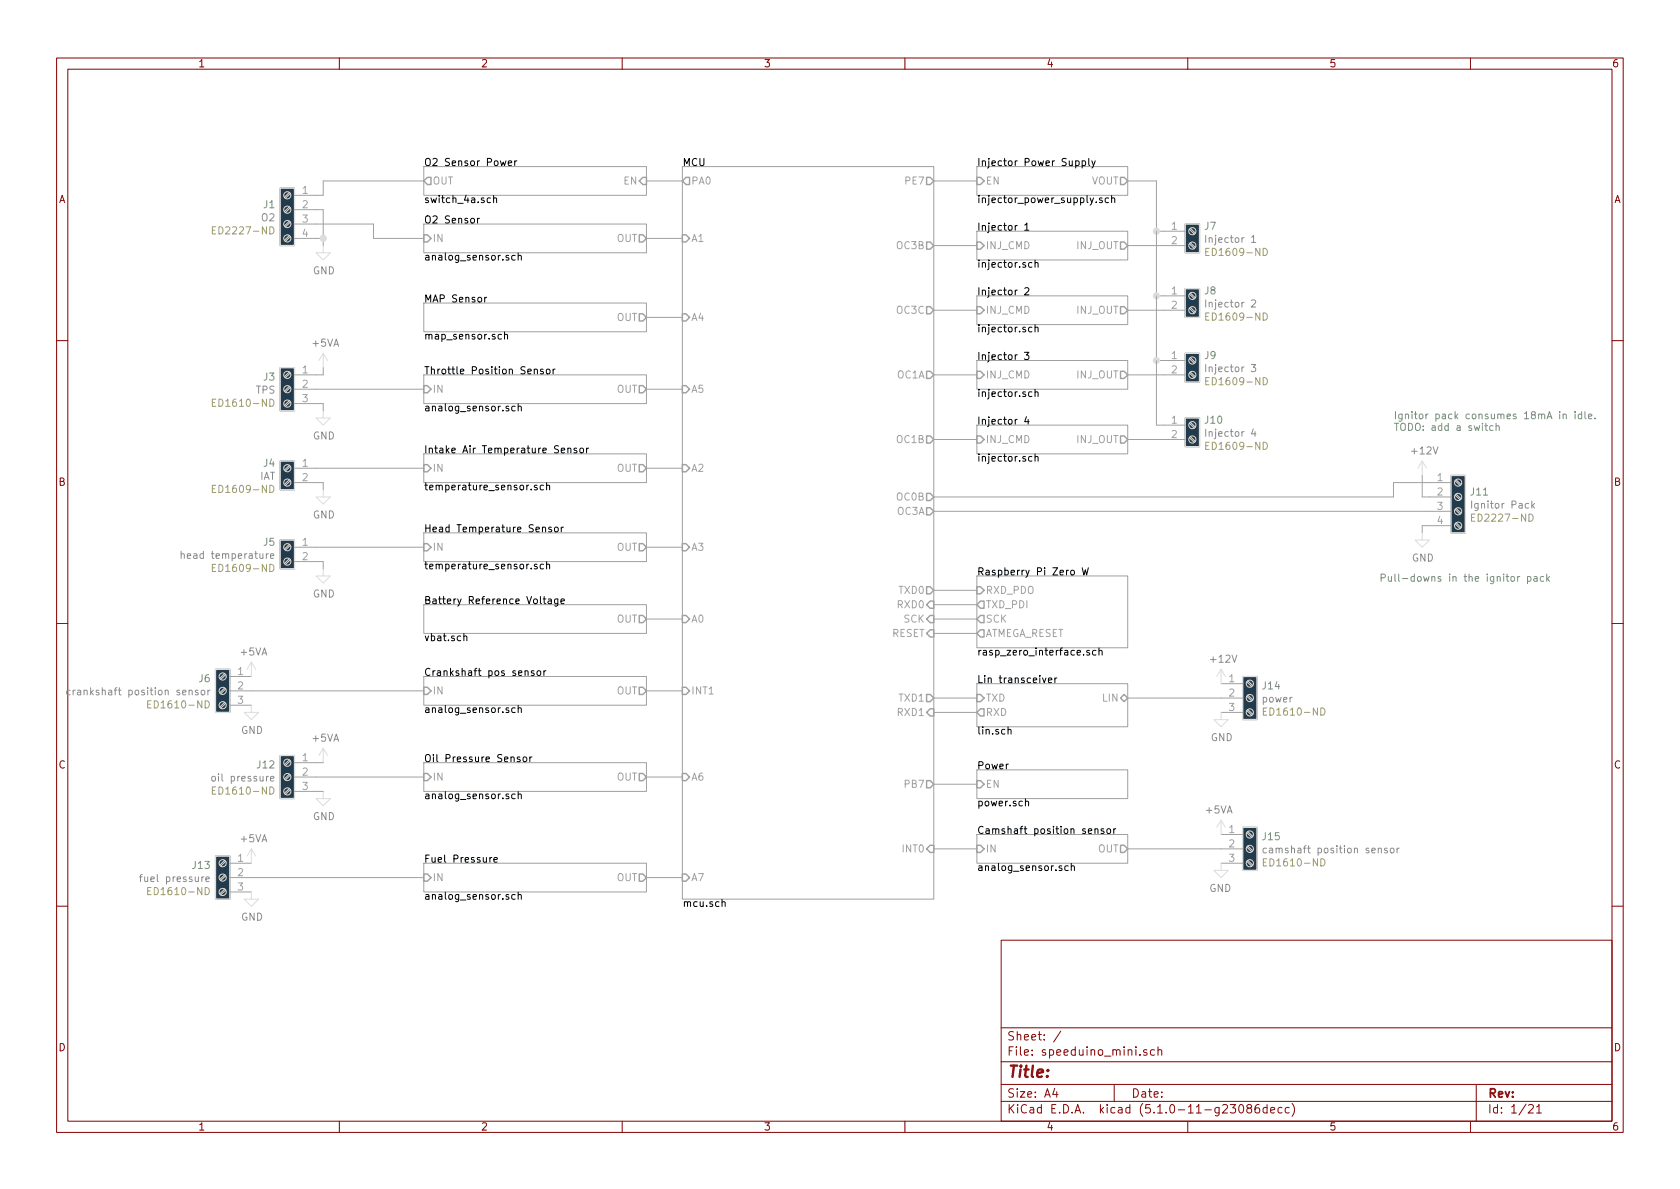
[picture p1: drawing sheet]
<svg xmlns="http://www.w3.org/2000/svg" width="297mm" height="210mm" viewBox="0 0 297 210" stroke-linecap="round" stroke-linejoin="round" font-family="sans-serif">
<g fill="none" stroke="#840000" stroke-width=".18">
<path d="M10 10.3h277v189.9h-277zM12 12.2h273v186.1h-273zM60 10.3v1.9M110 10.3v1.9M160 10.3v1.9M210 10.3v1.9M260 10.3v1.9M10 60.2h2M285 60.2h2M10 110.3h2M285 110.3h2M10 160.2h2"/>
<path d="M177 166.3h108v32h-108zM285 160.2h2M60 198.3v1.9M110 198.3v1.9M160 198.3v1.9M177 194.8h108M177 191.8h108M177 187.8h108M177 181.8h108M186.5 192.5l-.4 1h1M186.8 193v1M187.6 182.3l-1.3 2"/>
<path d="M197 191.8v3M201.5 186.5v.1M202.8 185.7a.37 .37 0 0 0-.6 .1l.1 .2 .5 .2v.1l-.2 .3-.4-.1M204.1 185.7l-.4-.1-.3 .3 .1 .6 .2 .1 .4-.1M204.7 185.7h.1a.37 .37 0 0 1 .6 .1v.8M204.7 185.1v1.5M210 198.3v1.9M219.2 195.5l.2-.2a.8 .8 0 0 1 .5 .8 .8 .8 0 0 1-.5 .7l-.2-.1-.2-.4zM220.8 196l-.3-.2-.1-.2 .4-.3h.2l.3 .3-.1 .2-.6 .2a.48 .48 0 0 0-.1 .7l.3 .1 .4-.1a.48 .48 0 0 0-.2-.7M222.6 195.3a.59 .59 0 0 0-.7 .7v.7l.3 .1 .5-.1v-.5l-.1-.2-.4-.1-.3 .3M224 195.9l-.4-.1-.3 .3 .1 .6h.6M224 195.3v1.5"/>
<path d="M224.7 196.3l.7-.1-.1-.3-.4-.1-.2 .2v.7h.6M226.7 195.9l-.5-.1-.2 .3 .1 .6h.6M227.9 195.9l-.4-.1-.3 .3 .1 .6 .2 .1 .4-.1M228.4 195.1a1.71 1.71 0 0 1 0 2.3M260 198.3v1.9M261 191.8v6.5M270.3 195.5l.2-.2h.3l.3 .5-.9 1h.9M271.7 195.8l.4-.5v1.5M271.7 196.8h.8"/>
</g>
<g fill="none" stroke="#a0a0a0" stroke-width=".18">
<path d="M52.1 39.6h13.9v2.6h8.9M52.1 37.1h5v6.3M74.9 39.6h39.4v5.1h-39.4zM74.9 29.5h39.4v5h-39.4zM74.9 32h-17.8v2.5h-5M114.3 32h6.3M120.6 29.5h44.5v129.5h-44.5zM165.1 32h7.6M172.7 29.5h26.7v5h-26.7zM199.4 32h5.1v43.2h5M52.1 42.2h5M74.9 53.6h39.4v5.1h-39.4z"/>
<path d="M114.3 56.1h6.3M114.3 42.2h6.3M165.1 54.9h7.6M165.1 43.4h7.6M172.7 40.9h26.7v5.1h-26.7zM172.7 52.3h26.7v5.1h-26.7zM199.4 54.9h10.1M199.4 43.4h10.1M204.5 40.9h5M204.5 52.3h5M52.1 68.8h22.8M52.1 71.4h5v1.2"/>
<path d="M57.1 65v1.3h-5M74.9 66.3h39.4v5.1h-39.4zM114.3 68.8h6.3M165.1 66.3h7.6M165.1 77.7h7.6M172.7 63.7h26.7v5.1h-26.7zM172.7 75.2h26.7v5.1h-26.7zM199.4 66.3h10.1M199.4 77.7h10.1M204.5 63.7h5M52.1 82.8h22.8M52.1 96.8h22.8"/>
<path d="M52.1 85.3h5v1.3M52.1 99.3h5v1.3M74.9 80.3h39.4v5h-39.4zM74.9 94.2h39.4v5.1h-39.4zM114.3 82.8h6.3M114.3 96.8h6.3M165.1 90.4h91.4M251.5 84.1v3.8h5M256.5 85.3h-10.1v2.6h-81.3M256.5 93h-5v1.2M40.6 119.6h3.8M74.9 106.9h39.4v5.1h-39.4z"/>
<path d="M74.9 119.6h39.4v5.1h-39.4zM114.3 109.5h6.3M165.1 109.5h7.6M165.1 104.4h7.6M165.1 106.9h7.6M165.1 112h7.6M172.7 101.8h26.7v12.7h-26.7zM40.6 122.2h34.3M40.6 124.7h3.8M52.1 137.4h22.8M52.1 134.9h5M52.1 139.9h5"/>
<path d="M74.9 134.9h39.4v5h-39.4zM114.3 137.4h6.3M114.3 122.2h6.3M165.1 123.4h7.6M165.1 126h7.6M165.1 138.7h7.6M172.7 136.1h26.7v5.1h-26.7zM172.7 120.9h26.7v7.6h-26.7zM199.4 123.4h20.3M215.9 126h3.8M215.9 120.9h3.8M40.6 155.2h34.3"/>
<path d="M40.6 152.6h3.8M40.6 157.7h3.8M74.9 152.6h39.4v5.1h-39.4zM114.3 155.2h6.3M165.1 150.1h7.6M172.7 147.6h26.7v5h-26.7zM199.4 150.1h20.3M215.9 152.6h3.8M215.9 147.6h3.8"/>
</g>
<g fill="none" stroke="#000" stroke-width=".18">
<path d="M84.4 38.6v.8M84.8 38.6l-.4 .2M86.7 35h-.3l-.3 .2 .1 .6h.5M87.3 35.1l.2-.1h.3v.8M87.3 34.6v1.2M89.9 28.8l.6-.1-.1-.2-.4-.1-.1 .2v.6h.5M91 28.4v.9M91.4 28.4l-.4 .3M181.2 39.8l.4-.4v1.3M190.2 28.5l.4-.1 .2 .3-.1 .5h-.5M191.3 28.5l.4-.1 .2 .3-.1 .5h-.5M191.3 28.4v1.3"/>
<path d="M192.5 28v1.1l.2 .2M193 28.4l.3 .9M193.6 28.4l-.4 1.2-.2 .1M194.9 35h-.3l-.2 .2v.2l.5 .1v.3h-.5M196 35h-.3l-.3 .2 .1 .6h.5M196.5 35.1l.2-.1h.3l.1 .8M196.5 34.6v1.2M85.7 52.6v.8M86.1 52.6l-.4 .2M88.7 59.2l-.4-.1-.2 .3 .1 .5h.5M89.2 59.3l.2-.2 .3 .1v.8M89.2 58.7v1.3"/>
<path d="M91.1 45.2h-.4l-.2 .2 .1 .5h.5M91.6 45.3l.2-.1h.3l.1 .8M91.6 44.7v1.3M181.2 51l.5-.1 .2 .3v.2l-.8 .7h.8M181.2 40.7h.7M182.4 46.5l-.3-.1-.2 .3 .1 .5h.4M182.4 57.9h-.3l-.2 .2 .1 .5h.4M183 46.6l.2-.2 .3 .1v.8M183 58l.2-.1h.3v.8M183 46v1.3M183 57.4v1.3M91.1 71.9l-.4-.1-.2 .3 .1 .5h.5"/>
<path d="M91.6 72l.2-.2 .3 .1 .1 .8M91.6 71.4v1.3M94.5 65.4l.1-.1h.3l.1 .8M94.5 65.3v.8M96 65.3h-.3l-.1 .2v.1l.4 .2v.3h-.4M96.7 65.3h.3l.3 .2-.2 .6h-.3l-.2-.1zM97.8 65.3v.8M98.1 65.3l-.3 .2M99.2 79.6l.6-.1v-.2l-.4-.1-.2 .2 .1 .6h.5M100.4 79.4l.2-.2 .3 .1v.8M100.4 79.2v.9M102 79.3l-.3-.1-.2 .2v.2l.5 .1v.3h-.5"/>
<path d="M102.6 79.4l.1-.2 .4 .2 .1 .5-.2 .1-.3 .1-.1-.1zM103.7 79.2v.9M104.1 79.2l-.4 .3M181.1 62.3h.8l-.4 .5 .4 .1v.5l-.2 .2-.6-.2M181.5 73.7l-.3 .9h.8M181.8 74.2v.8M182.4 69.3h-.3l-.2 .2 .1 .6h.4M183 69.4l.2-.1h.3v.8M183 68.9v1.2M94.9 85.8h-.3l-.1 .2v.2l.4 .1v.3h-.4M94.9 99.8h-.3l-.1 .1v.2l.4 .1v.4h-.4M96.1 85.8h-.4l-.2 .2 .1 .6h.5"/>
<path d="M96.1 99.8h-.4l-.2 .2 .1 .6h.5M96.6 85.9l.2-.1h.3l.1 .8M96.6 99.9l.2-.1h.3l.1 .8M96.6 85.4v1.2M96.6 99.3v1.3M97.5 93.3l-.3-.1-.2 .2 .1 .2 .4 .1v.3h-.5M98.1 93.3l.4-.1 .2 .2-.1 .6-.3 .1-.2-.2zM99.2 93.2v.9M99.6 93.2l-.4 .2M182.4 80.8l-.3-.1-.2 .2 .1 .6h.4M183 80.8l.2-.1 .3 .1v.8M183 80.3v1.3"/>
<path d="M82 112.6l.2-.1h.3v.8M92.8 118.7l.2-.1 .3 .1 .1 .8M94.4 118.7l-.3-.1-.2 .2 .1 .2 .4 .1v.3h-.5M95.1 118.7l.3-.1 .2 .1-.1 .7-.3 .1-.3-.3zM96 105.9h.5M96.2 118.6v.9M96.2 105.5v1.1l.3 .2M96.5 118.6l-.3 .2M97 106h.4l.1 .8M97.5 106.2l-.4 .1-.2 .1 .1 .3h.5M98.6 105.9v1.2l-.2 .1-.3-.1M98.6 106l-.3-.1-.3 .2 .1 .6h.5"/>
<path d="M99.2 106.3l.6-.1-.1-.2-.3-.1-.2 .2v.6h.5M184.3 119.9l.3 .8 .3-.8M186.5 119.9v.8M186.9 119.9l-.4 .2M189.4 100.9l.3-.1 .3 .3-.2 .5-.3 .1-.1-.2zM191.3 100.4l.3 1.3 .3-.9 .2 .9 .3-1.3M192.6 115.1l-.3-.1-.2 .2 .1 .2 .4 .1v.3h-.5M193.8 115.1l-.4-.1-.2 .2 .1 .6h.5M194.3 115.1l.2-.1 .3 .1 .1 .7M194.3 114.6v1.2M91.1 125.2h-.4l-.2 .2 .1 .6h.5M91.6 125.3l.2-.1h.3l.1 .8"/>
<path d="M91.6 124.7v1.3M91.6 140v1.2M91.9 133.9h-.3l-.2 .1 .1 .2 .4 .1v.3h-.5M92.6 133.9h.3l.2 .2-.1 .5-.3 .1-.2-.1zM93.7 133.9v.8M94.1 133.9l-.4 .2M178.2 129.1l.2-.1h.3l.1 .8M185.4 120.3l.6-.1-.1-.3h-.4l-.1 .2v.6h.5M86.6 151.6v.9M87 151.6l-.3 .1-.1 .2M87.3 152l.6-.1v-.2l-.4-.1-.2 .2 .1 .6h.5M91.1 140.5l-.4-.1-.2 .2 .1 .6h.5"/>
<path d="M91.1 158.2h-.4l-.2 .2 .1 .6h.5M91.6 140.5l.2-.1 .3 .1 .1 .7M91.6 158.3l.2-.1h.3l.1 .8M91.6 157.8v1.2M127.7 159.6l.1-.1h.3l.1 .8M181.3 141.8l.2-.1h.3l.1 .8M181.3 141.2v1.3M188.9 153.2l-.4-.1-.2 .2 .1 .6h.5M189.4 153.2l.2-.1 .3 .1 .1 .7M189.4 152.7v1.2M193.6 146.7l.2-.1h.3v.8M193.6 146.6v.8"/>
<path d="M195.1 146.6h-.2l-.2 .1v.2l.4 .1v.3h-.4M195.8 146.7l.1-.1 .4 .1 .1 .5-.2 .1-.3 .1-.1-.1zM196.9 146.6v.8M197.3 146.6h-.3l-.1 .2"/>
</g>
<g fill="none" stroke="#a0a0a0" stroke-width=".25">
<path d="M75.6 31.4h.6v1.2h-.6l-.7-.6zM113.7 31.4h.6v1.2h-.6l-.7-.6zM121.3 31.4h.6v1.2h-.6l-.7-.6zM163.8 31.4h.7l.6 .6-.6 .6h-.7zM172.7 31.4h.7l.6 .6-.6 .6h-.7zM198.1 31.4h.7l.6 .6-.6 .6h-.7zM74.9 41.5h.7l.6 .7-.6 .6h-.7zM113 41.5h.7l.6 .7-.6 .6h-.7zM113 55.5h.7l.6 .6-.6 .7h-.7zM120.6 41.5h.7l.6 .7-.6 .6h-.7zM120.6 55.5h.7l.6 .6-.6 .7h-.7zM163.8 54.2h.7l.6 .7-.6 .6h-.7z"/>
<path d="M163.8 42.8h.7l.6 .6-.6 .7h-.7zM172.7 42.8h.7l.6 .6-.6 .7h-.7zM172.7 54.2h.7l.6 .7-.6 .6h-.7zM198.1 42.8h.7l.6 .6-.6 .7h-.7zM198.1 54.2h.7l.6 .7-.6 .6h-.7zM74.9 68.2h.7l.6 .6-.6 .7h-.7zM113 68.2h.7l.6 .6-.6 .7h-.7zM120.6 68.2h.7l.6 .6-.6 .7h-.7zM163.8 77.1h.7l.6 .6-.6 .7h-.7zM163.8 65.7h.7l.6 .6-.6 .6h-.7zM172.7 65.7h.7l.6 .6-.6 .6h-.7zM172.7 77.1h.7l.6 .6-.6 .7h-.7z"/>
<path d="M198.1 65.7h.7l.6 .6-.6 .6h-.7zM198.1 77.1h.7l.6 .6-.6 .7h-.7zM74.9 82.2h.7l.6 .6-.6 .6h-.7zM74.9 96.1h.7l.6 .7-.6 .6h-.7zM113 82.2h.7l.6 .6-.6 .6h-.7zM113 96.1h.7l.6 .7-.6 .6h-.7zM120.6 96.1h.7l.6 .7-.6 .6h-.7zM120.6 82.2h.7l.6 .6-.6 .6h-.7zM163.8 89.8h.7l.6 .6-.6 .7h-.7zM163.8 87.2h.7l.6 .7-.6 .6h-.7zM113 108.8h.7l.6 .7-.6 .6h-.7zM120.6 108.8h.7l.6 .7-.6 .6h-.7z"/>
<path d="M163.8 103.8h.7l.6 .6-.6 .6h-.7zM164.5 106.3h.6v1.3h-.6l-.7-.7zM164.5 108.8h.6v1.3h-.6l-.7-.6zM164.5 111.4h.6v1.2h-.6l-.7-.6zM172.7 103.8h.7l.6 .6-.6 .6h-.7zM173.4 111.4h.6v1.2h-.6l-.7-.6zM173.4 106.3h.6v1.3h-.6l-.7-.7zM173.4 108.8h.6v1.3h-.6l-.7-.6zM74.9 136.8h.7l.6 .6-.6 .6h-.7zM74.9 121.5h.7l.6 .7-.6 .6h-.7zM113 136.8h.7l.6 .6-.6 .6h-.7zM113 121.5h.7l.6 .7-.6 .6h-.7z"/>
<path d="M120.6 136.8h.7l.6 .6-.6 .6h-.7zM120.6 121.5h.7l.6 .7-.6 .6h-.7zM163.8 122.8h.7l.6 .6-.6 .7h-.7zM163.8 138h.7l.6 .7-.6 .6h-.7zM164.5 125.3h.6v1.3h-.6l-.7-.6zM172.7 138h.7l.6 .7-.6 .6h-.7zM172.7 122.8h.7l.6 .6-.6 .7h-.7zM173.4 125.3h.6v1.3h-.6l-.7-.6zM198.1 123.4l.7-.6 .6 .6-.6 .7zM74.9 154.6h.7l.6 .6-.6 .6h-.7zM113 154.6h.7l.6 .6-.6 .6h-.7zM120.6 154.6h.7l.6 .6-.6 .6h-.7z"/>
<path d="M164.5 149.5h.6v1.2h-.6l-.7-.6zM172.7 149.5h.7l.6 .6-.6 .6h-.7zM198.1 149.5h.7l.6 .6-.6 .6h-.7z"/>
</g>
<g fill="none" stroke="#dcdcdc" stroke-width=".18">
<path d="M51.2 39.1l-.9 .8M51.2 36.6l-.9 .8M51.2 34l-.9 .9M51.3 39.3l-.8 .8M51.3 36.7l-.8 .9M51.3 34.2l-.8 .8M51.2 41.7l-.9 .8M51.3 41.8l-.8 .9M57.1 43.4v1.3h1.3l-1.3 1.3-1.2-1.3h1.2M210.3 43.1l.9 .8M210.3 40.6l.9 .8M210.3 54.5l.9 .9"/>
<path d="M210.3 52l.9 .8M210.5 42.9l.8 .9M210.5 40.4l.8 .8M210.5 54.4l.8 .8M210.5 51.8l.8 .8M51.2 70.9l-.9 .8M51.2 68.3l-.9 .9M51.2 65.8l-.9 .8M51.3 71l-.8 .9M51.3 68.5l-.8 .8M51.3 66l-.8 .8M57.1 72.6v1.3h1.3l-1.3 1.3-1.2-1.3h1.2"/>
<path d="M57.1 62.5l-.7 1.2M57.1 62.5v2.5M57.1 62.5l.8 1.2M210.3 66l.9 .8M210.3 63.4l.9 .9M210.3 77.4l.9 .8M210.3 74.8l.9 .9M210.5 65.8l.8 .8M210.5 63.2l.8 .9M210.5 77.2l.8 .8M210.5 74.7l.8 .8M51.2 84.8l-.9 .9"/>
<path d="M51.2 82.3l-.9 .8M51.2 98.8l-.9 .8M51.2 96.3l-.9 .8M51.3 85l-.8 .8M51.3 82.5l-.8 .8M51.3 99l-.8 .8M51.3 96.4l-.8 .9M57.1 86.6v1.3h1.3l-1.3 1.2-1.2-1.2h1.2M251.5 94.2v1.3h1.2l-1.2 1.3-1.3-1.3h1.3M251.5 81.5l-.8 1.3M251.5 81.5v2.6M251.5 81.5l.7 1.3"/>
<path d="M257.3 92.6l.8 .9M257.3 90.1l.8 .8M257.3 87.5l.8 .9M257.3 85l.8 .8M257.5 92.5l.8 .8M257.5 89.9l.8 .8M257.5 87.4l.8 .8M257.5 84.8l.8 .9M39.7 119.1l-.8 .9M39.9 119.3l-.9 .8M44.4 117.1v2.5M44.4 117.1l-.7 1.3"/>
<path d="M44.4 117.1l.8 1.3M57.1 100.6v1.2h1.3l-1.3 1.3-1.2-1.3h1.2M215.9 118.4l-.8 1.2M215.9 118.4v2.5M215.9 118.4l.8 1.2M39.7 124.2l-.8 .8M39.7 121.7l-.8 .8M39.9 124.4l-.9 .8M39.9 121.8l-.9 .9M44.4 124.7v1.3h1.3l-1.3 1.2-1.2-1.2h1.2M51.2 139.4l-.9 .9M51.2 136.9l-.9 .8"/>
<path d="M51.2 134.4l-.9 .8M51.3 139.6l-.8 .9M51.3 137.1l-.8 .8M51.3 134.5l-.8 .9M57.1 139.9v1.3h1.3l-1.3 1.3-1.2-1.3h1.2M57.1 132.3v2.6M57.1 132.3l-.7 1.3M57.1 132.3l.8 1.3M215.9 126v1.2h1.3l-1.3 1.3-1.3-1.3h1.3M220.4 125.6l.9 .9M220.4 123.1l.9 .8M220.4 120.6l.9 .8"/>
<path d="M220.6 125.5l.9 .8M220.6 122.9l.9 .9M220.6 120.4l.9 .8M39.7 157.2l-.8 .9M39.7 154.7l-.8 .8M39.7 152.1l-.8 .9M39.9 157.4l-.9 .8M39.9 154.9l-.9 .8M39.9 152.3l-.9 .9M44.4 157.7v1.3h1.3l-1.3 1.3-1.2-1.3h1.2M44.4 150.1l-.7 1.3M44.4 150.1v2.5"/>
<path d="M44.4 150.1l.8 1.3M215.9 152.6v1.3h-1.3l1.3 1.3 1.3-1.3h-1.3M215.9 145v2.6M215.9 145l.8 1.3M215.9 145l-.8 1.3M220.4 152.3l.9 .9M220.4 149.8l.9 .8M220.4 147.2l.9 .9M220.6 152.1l.9 .9M220.6 149.6l.9 .8M220.6 147.1l.9 .8"/>
<circle cx="50.8" cy="37.1" r=".63"/>
<circle cx="50.8" cy="39.6" r=".63"/>
<circle cx="50.8" cy="34.5" r=".63"/>
<circle cx="50.8" cy="42.2" r=".63"/>
<circle cx="210.8" cy="40.9" r=".63"/>
<circle cx="210.8" cy="54.9" r=".63"/>
<circle cx="210.8" cy="52.3" r=".63"/>
<circle cx="210.8" cy="43.4" r=".63"/>
<circle cx="50.8" cy="66.3" r=".63"/>
<circle cx="50.8" cy="68.8" r=".63"/>
<circle cx="50.8" cy="71.4" r=".63"/>
<circle cx="210.8" cy="77.7" r=".63"/>
<circle cx="210.8" cy="66.3" r=".63"/>
<circle cx="210.8" cy="63.7" r=".63"/>
<circle cx="210.8" cy="75.2" r=".63"/>
<circle cx="50.8" cy="96.8" r=".63"/>
<circle cx="50.8" cy="99.3" r=".63"/>
<circle cx="50.8" cy="82.8" r=".63"/>
<circle cx="50.8" cy="85.3" r=".63"/>
<circle cx="257.8" cy="85.3" r=".63"/>
<circle cx="257.8" cy="93" r=".63"/>
<circle cx="257.8" cy="87.9" r=".63"/>
<circle cx="257.8" cy="90.4" r=".63"/>
<circle cx="39.4" cy="119.6" r=".63"/>
<circle cx="39.4" cy="122.2" r=".63"/>
<circle cx="39.4" cy="124.7" r=".63"/>
<circle cx="50.8" cy="139.9" r=".63"/>
<circle cx="50.8" cy="134.9" r=".63"/>
<circle cx="50.8" cy="137.4" r=".63"/>
<circle cx="221" cy="126" r=".63"/>
<circle cx="221" cy="123.4" r=".63"/>
<circle cx="221" cy="120.9" r=".63"/>
<circle cx="39.4" cy="155.2" r=".63"/>
<circle cx="39.4" cy="157.7" r=".63"/>
<circle cx="39.4" cy="152.6" r=".63"/>
<circle cx="221" cy="150.1" r=".63"/>
<circle cx="221" cy="147.6" r=".63"/>
<circle cx="221" cy="152.6" r=".63"/>
</g>
<g fill="#203b4d" stroke="#203b4d" stroke-width=".18">
<path d="M49.5 65h2.6v7.6h-2.6z"/>
<path d="M49.5 81.5h2.6v5.1h-2.6z"/>
<path d="M49.5 95.5h2.6v5.1h-2.6z"/>
<path d="M256.5 84.1h2.6v10.1h-2.6z"/>
<path d="M209.5 39.6h2.6v5.1h-2.6z"/>
<path d="M209.5 51h2.6v5.1h-2.6z"/>
<path d="M209.5 62.5h2.6v5.1h-2.6z"/>
<path d="M209.5 73.9h2.6v5.1h-2.6z"/>
<path d="M49.5 133.6h2.6v7.6h-2.6z"/>
<path d="M38.1 151.4h2.5v7.6h-2.5z"/>
<path d="M49.5 33.3h2.6v10.1h-2.6z"/>
<path d="M38.1 118.4h2.5v7.6h-2.5z"/>
<path d="M219.7 119.6h2.5v7.6h-2.5z"/>
<path d="M219.7 146.3h2.5v7.6h-2.5z"/>
</g>
<g fill="none" stroke="#dcdcdc" stroke-width=".25">
<path d="M49.5 33.3h2.6v10.1h-2.6zM209.5 39.6h2.6v5.1h-2.6zM209.5 51h2.6v5.1h-2.6zM49.5 65h2.6v7.6h-2.6zM209.5 62.5h2.6v5.1h-2.6zM209.5 73.9h2.6v5.1h-2.6zM49.5 81.5h2.6v5.1h-2.6zM49.5 95.5h2.6v5.1h-2.6zM256.5 84.1h2.6v10.1h-2.6zM38.1 118.4h2.5v7.6h-2.5zM219.7 119.6h2.5v7.6h-2.5zM49.5 133.6h2.6v7.6h-2.6z"/>
<path d="M38.1 151.4h2.5v7.6h-2.5zM219.7 146.3h2.5v7.6h-2.5z"/>
</g>
<g fill="none" stroke="#a09d6b" stroke-width=".18">
<path d="M37.5 40.7h.5M38.2 40.1h-.7v1.3h.7M47.7 40.1a.64 .64 0 0 1 .7 .6 .64 .64 0 0 1-.7 .7zM213.2 44.5h.4M213.2 56h.4M213.8 43.9h-.6v1.3h.6M213.8 55.3h-.6v1.3h.6M223.3 43.9a.64 .64 0 0 1 .8 .6 .64 .64 0 0 1-.8 .7zM223.3 55.3a.64 .64 0 0 1 .8 .7 .64 .64 0 0 1-.8 .6zM37.5 71.2h.5M38.2 70.6h-.7v1.3h.7M47.7 70.6a.64 .64 0 0 1 .7 .6 .64 .64 0 0 1-.7 .7z"/>
<path d="M213.2 67.4h.4M213.2 78.8h.4M213.8 66.8h-.6v1.2h.6M213.8 78.2h-.6v1.3h.6M223.3 66.8a.64 .64 0 0 1 .8 .6 .64 .64 0 0 1-.8 .6zM223.3 78.2a.64 .64 0 0 1 .8 .6 .64 .64 0 0 1-.8 .7zM37.5 86.4h.5M38.2 85.8h-.7v1.3h.7M38.2 99.8h-.7v1.3h.7M47.7 85.8a.64 .64 0 0 1 .7 .7 .64 .64 0 0 1-.7 .6zM47.7 99.8a.64 .64 0 0 1 .7 .6 .64 .64 0 0 1-.7 .7zM260.2 91.5h.4"/>
<path d="M260.8 90.9h-.6v1.3h.6M270.3 90.9a.64 .64 0 0 1 .8 .6 .64 .64 0 0 1-.8 .7zM37.5 100.4h.5M26.1 124.5h.4M26.7 123.9h-.6v1.3h.6M36.3 123.9a.64 .64 0 0 1 .7 .7 .64 .64 0 0 1-.7 .6zM37.5 139.8h.5M38.2 139.2h-.7v1.2h.7M47.7 139.2a.64 .64 0 0 1 .7 .6 .64 .64 0 0 1-.7 .6zM223.4 125.8h.4M224 125.2h-.6v1.3h.6M233.5 125.2a.64 .64 0 0 1 .8 .6 .64 .64 0 0 1-.8 .7z"/>
<path d="M26.1 157.6h.4M26.7 156.9h-.6v1.3h.6M36.3 156.9a.64 .64 0 0 1 .7 .7 .64 .64 0 0 1-.7 .6zM223.4 152.5h.4M224 151.9h-.6v1.2h.6M233.5 151.9a.64 .64 0 0 1 .8 .6 .64 .64 0 0 1-.8 .6z"/>
</g>
<g fill="none" stroke="#8b8b8b" stroke-width=".18">
<path d="M221.3 42l.3-.4v1.3M221.3 53.2l.5-.2 .2 .4-.8 .9h.8M221.3 42.9h.7M221.2 64.5h.8l-.4 .4 .3 .2 .1 .4-.2 .2-.6-.1M221.6 75.8l-.3 .9h.8M221.9 76.3v.9M32 98l.2-.1 .3 .1 .1 .7M32 97.5v1.2M47.4 97.9l-.3 .2M47.8 98.3l.6-.1v-.2l-.4-.1-.2 .2 .1 .6h.5M260.2 88.6v1.3M270.8 88.6v1.3"/>
<path d="M270.9 89.4l.4 .5M271.3 89l-.5 .5M12.4 122.1l-.4-.1-.2 .3 .1 .5h.5M35 122.1l-.3-.1-.2 .2 .1 .2 .4 .1v.3h-.5M35.6 122.2l.2-.2 .4 .2v.5l-.1 .1-.3 .1-.2-.1zM36.8 122v.9M37.1 122l-.3 .3M47.8 137.7l.6-.1v-.3h-.4l-.2 .2 .1 .6h.5M24.7 155.1h.4M36.4 155.5l.6-.1v-.3h-.4l-.2 .1 .1 .6h.5M223.9 150h-.3l-.3 .2 .1 .6h.5M245.3 150h-.3l-.2 .2 .1 .1 .4 .2v.3h-.5"/>
<path d="M245.9 150.1l.1-.1 .4 .1 .1 .5-.1 .2h-.4l-.1-.1zM247 150v.8M247.4 150l-.4 .2"/>
</g>
<g fill="#dcdcdc" stroke="#dcdcdc" stroke-width=".25">
<circle cx="57.2" cy="42.2" r=".51"/>
<circle cx="204.5" cy="40.9" r=".51"/>
<circle cx="204.5" cy="52.3" r=".51"/>
<circle cx="204.5" cy="63.7" r=".51"/>
</g>
<g fill="none" stroke="#6da06d" stroke-width=".18">
<path d="M262.5 75.3h.5M262.7 74.8v1.1l.3 .2M264 75.3h-.4l-.2 .2 .1 .6h.5M264.5 75.4l.2-.1h.3l.1 .8M264.5 74.8v1.3M275.8 72.8v.1M275.8 73.2v.9M276.4 73.3l.2-.1 .3 .1v.8M276.4 73.2v.9M278.5 72.8v.1M278.5 73.2v.9M279.7 73.3l-.4-.1-.3 .3 .2 .5h.5"/>
<path d="M279.7 72.8v1.3M280.2 72.8v1.1l.2 .2M280.8 73.6l.7-.1-.1-.2-.4-.1-.2 .2 .1 .6h.5M282 73.9v.2M267.2 102.1l.2-.2 .3 .2 .1 .5-.1 .1-.3 .1-.2-.1zM268.3 101.9v.9M268.7 101.9l-.4 .3M270.1 102l.4-.1 .2 .3-.1 .5h-.5M270.1 101.9v1.3M271.2 102h.5l.1 .8M271.8 102.3h-.5l-.1 .2 .1 .3 .5-.1M272.9 102l-.3-.1-.3 .3 .1 .5h.5"/>
<path d="M273.5 101.5v1.3M273.6 102.3l.4 .5M274 101.9l-.5 .5"/>
</g>
<text font-size="2.8" fill="#840000" x="178" y="190.5">Title:</text>
<g font-size="2.1" fill="#840000">
<text x="178" y="184">Sheet: /</text>
<text x="178" y="186.7">File: speeduino_mini.sch</text>
<text x="178" y="196.9">KiCad E.D.A. kicad (5.1.0-11-g23086decc)</text>
<text x="178" y="194.1">Size: A4</text>
<text x="200" y="194.1">Date:</text>
<text x="263" y="194.1">Rev:</text>
<text x="263" y="196.9">Id: 1/21</text>
</g>
<g font-size="1.8" fill="#840000">
<text x="35" y="11.9">1</text>
<text x="85" y="11.9">2</text>
<text x="135" y="11.9">3</text>
<text x="185" y="11.9">4</text>
<text x="235" y="11.9">5</text>
<text x="285" y="11.9">6</text>
<text x="10.4" y="35.9">A</text>
<text x="285.4" y="35.9">A</text>
<text x="10.4" y="85.9">B</text>
<text x="285.4" y="85.9">B</text>
<text x="10.4" y="135.9">C</text>
<text x="285.4" y="135.9">C</text>
<text x="10.4" y="185.9">D</text>
<text x="285.4" y="185.9">D</text>
<text x="35" y="199.9">1</text>
<text x="85" y="199.9">2</text>
<text x="135" y="199.9">3</text>
<text x="185" y="199.9">4</text>
<text x="235" y="199.9">5</text>
<text x="285" y="199.9">6</text>
</g>
<g font-size="1.8">
<text x="74.9" y="29.4">O2 Sensor Power</text>
<text x="120.6" y="29.4">MCU</text>
<text x="172.7" y="29.4">Injector Power Supply</text>
<text x="74.9" y="35.9">switch_4a.sch</text>
<text x="172.7" y="35.9">injector_power_supply.sch</text>
<text x="74.9" y="39.5">O2 Sensor</text>
<text x="172.7" y="40.8">Injector 1</text>
<text x="74.9" y="46.1">analog_sensor.sch</text>
<text x="172.7" y="47.3">injector.sch</text>
<text x="74.9" y="53.5">MAP Sensor</text>
<text x="172.7" y="52.2">Injector 2</text>
<text x="172.7" y="58.8">injector.sch</text>
<text x="74.9" y="60">map_sensor.sch</text>
<text x="172.7" y="63.6">Injector 3</text>
<text x="74.9" y="66.2">Throttle Position Sensor</text>
<text x="172.7" y="70.2">injector.sch</text>
<text x="74.9" y="72.7">analog_sensor.sch</text>
<text x="172.7" y="75.1">Injector 4</text>
<text x="74.9" y="80.2">Intake Air Temperature Sensor</text>
<text x="172.7" y="81.6">injector.sch</text>
<text x="74.9" y="86.7">temperature_sensor.sch</text>
<text x="74.9" y="94.1">Head Temperature Sensor</text>
<text x="74.9" y="100.7">temperature_sensor.sch</text>
<text x="172.7" y="101.7">Raspberry Pi Zero W</text>
<text x="74.9" y="106.8">Battery Reference Voltage</text>
<text x="74.9" y="113.4">vbat.sch</text>
<text x="74.9" y="119.5">Crankshaft pos sensor</text>
<text x="172.7" y="115.9">rasp_zero_interface.sch</text>
<text x="172.7" y="120.8">Lin transceiver</text>
<text x="74.9" y="126.1">analog_sensor.sch</text>
<text x="172.7" y="129.9">lin.sch</text>
<text x="74.9" y="134.8">Oil Pressure Sensor</text>
<text x="172.7" y="136">Power</text>
<text x="74.9" y="141.3">analog_sensor.sch</text>
<text x="172.7" y="142.6">power.sch</text>
<text x="172.7" y="147.5">Camshaft position sensor</text>
<text x="74.9" y="152.5">Fuel Pressure</text>
<text x="172.7" y="154">analog_sensor.sch</text>
<text x="74.9" y="159.1">analog_sensor.sch</text>
<text x="120.6" y="160.4">mcu.sch</text>
</g>
<g font-size="1.8" fill="#a0a0a0">
<text x="53.5" y="34.3">1</text>
<text x="76.5" y="32.6">OUT</text>
<text x="110.3" y="32.6">EN</text>
<text x="122.2" y="32.6">PA0</text>
<text x="160.2" y="32.6">PE7</text>
<text x="174.2" y="32.6">EN</text>
<text x="193" y="32.6">VOUT</text>
<text x="53.5" y="36.8">2</text>
<text x="53.5" y="39.4">3</text>
<text x="53.5" y="41.9">4</text>
<text x="207.2" y="40.6">1</text>
<text x="76.5" y="42.8">IN</text>
<text x="109" y="42.8">OUT</text>
<text x="122.2" y="42.8">A1</text>
<text x="158.7" y="44.1">OC3B</text>
<text x="174.2" y="44.1">INJ_CMD</text>
<text x="190.4" y="44.1">INJ_OUT</text>
<text x="207.2" y="43.2">2</text>
<text x="207.2" y="52.1">1</text>
<text x="109" y="56.8">OUT</text>
<text x="122.2" y="56.8">A4</text>
<text x="158.7" y="55.5">OC3C</text>
<text x="174.2" y="55.5">INJ_CMD</text>
<text x="190.4" y="55.5">INJ_OUT</text>
<text x="207.2" y="54.6">2</text>
<text x="207.2" y="63.5">1</text>
<text x="53.5" y="66">1</text>
<text x="53.5" y="68.6">2</text>
<text x="53.5" y="71.1">3</text>
<text x="76.5" y="69.5">IN</text>
<text x="109" y="69.5">OUT</text>
<text x="122.2" y="69.5">A5</text>
<text x="158.7" y="66.9">OC1A</text>
<text x="174.2" y="66.9">INJ_CMD</text>
<text x="190.4" y="66.9">INJ_OUT</text>
<text x="207.2" y="66">2</text>
<text x="207.2" y="74.9">1</text>
<text x="207.2" y="77.5">2</text>
<text x="53.5" y="82.5">1</text>
<text x="76.5" y="83.4">IN</text>
<text x="109" y="83.4">OUT</text>
<text x="122.2" y="83.4">A2</text>
<text x="158.7" y="78.4">OC1B</text>
<text x="174.2" y="78.4">INJ_CMD</text>
<text x="190.4" y="78.4">INJ_OUT</text>
<text x="53.5" y="85.1">2</text>
<text x="158.7" y="88.5">OC0B</text>
<text x="254.2" y="85.1">1</text>
<text x="254.2" y="87.6">2</text>
<text x="158.7" y="91.1">OC3A</text>
<text x="254.2" y="90.2">3</text>
<text x="254.2" y="92.7">4</text>
<text x="53.5" y="96.5">1</text>
<text x="53.5" y="99.1">2</text>
<text x="76.5" y="97.4">IN</text>
<text x="109" y="97.4">OUT</text>
<text x="122.2" y="97.4">A3</text>
<text x="158.9" y="107.6">RXD0</text>
<text x="159.1" y="105">TXD0</text>
<text x="174.2" y="107.6">TXD_PDI</text>
<text x="174.2" y="105">RXD_PDO</text>
<text x="109" y="110.1">OUT</text>
<text x="122.2" y="110.1">A0</text>
<text x="157.7" y="112.6">RESET</text>
<text x="159.8" y="110.1">SCK</text>
<text x="174.2" y="112.6">ATMEGA_RESET</text>
<text x="174.2" y="110.1">SCK</text>
<text x="42.1" y="119.4">1</text>
<text x="42.1" y="121.9">2</text>
<text x="42.1" y="124.5">3</text>
<text x="76.5" y="122.8">IN</text>
<text x="109" y="122.8">OUT</text>
<text x="122.2" y="122.8">INT1</text>
<text x="159.1" y="124.1">TXD1</text>
<text x="174.2" y="124.1">TXD</text>
<text x="195" y="124.1">LIN</text>
<text x="217.3" y="120.6">1</text>
<text x="217.3" y="123.2">2</text>
<text x="217.3" y="125.7">3</text>
<text x="158.9" y="126.6">RXD1</text>
<text x="174.2" y="126.6">RXD</text>
<text x="53.5" y="134.6">1</text>
<text x="53.5" y="137.2">2</text>
<text x="53.5" y="139.7">3</text>
<text x="76.5" y="138">IN</text>
<text x="109" y="138">OUT</text>
<text x="122.2" y="138">A6</text>
<text x="160.1" y="139.3">PB7</text>
<text x="174.2" y="139.3">EN</text>
<text x="217.3" y="147.3">1</text>
<text x="217.3" y="149.9">2</text>
<text x="42.1" y="152.4">1</text>
<text x="42.1" y="154.9">2</text>
<text x="76.5" y="155.8">IN</text>
<text x="109" y="155.8">OUT</text>
<text x="122.2" y="155.8">A7</text>
<text x="159.7" y="150.7">INT0</text>
<text x="174.2" y="150.7">IN</text>
<text x="194.1" y="150.7">OUT</text>
<text x="217.3" y="152.4">3</text>
<text x="42.1" y="157.5">3</text>
</g>
<g font-size="1.8" fill="#a09d6b">
<text x="38.2" y="41.4">ED2227-ND</text>
<text x="213.9" y="45.3">ED1609-ND</text>
<text x="213.9" y="56.7">ED1609-ND</text>
<text x="38.2" y="71.9">ED1610-ND</text>
<text x="213.9" y="68.1">ED1609-ND</text>
<text x="213.9" y="79.5">ED1609-ND</text>
<text x="38.2" y="87.2">ED1609-ND</text>
<text x="260.9" y="92.2">ED2227-ND</text>
<text x="38.2" y="101.1">ED1609-ND</text>
<text x="26.8" y="125.3">ED1610-ND</text>
<text x="224.1" y="126.5">ED1610-ND</text>
<text x="38.2" y="140.5">ED1610-ND</text>
<text x="224.1" y="153.2">ED1610-ND</text>
<text x="26.8" y="158.3">ED1610-ND</text>
</g>
<g font-size="1.8" fill="#8b8b8b">
<text x="46.3" y="39.1">O2</text>
<text x="213.6" y="42.9">Injector 1</text>
<text x="55.3" y="48.5">GND</text>
<text x="213.6" y="54.4">Injector 2</text>
<text x="55.3" y="61.3">+5VA</text>
<text x="213.6" y="65.8">Injector 3</text>
<text x="45.3" y="69.6">TPS</text>
<text x="55.3" y="77.7">GND</text>
<text x="213.6" y="77.2">Injector 4</text>
<text x="249.8" y="80.4">+12V</text>
<text x="45.9" y="84.9">IAT</text>
<text x="260.7" y="89.9">Ignitor Pack</text>
<text x="55.3" y="91.7">GND</text>
<text x="32.8" y="98.8">head temperature</text>
<text x="249.6" y="99.3">GND</text>
<text x="55.3" y="105.7">GND</text>
<text x="42.6" y="115.9">+5VA</text>
<text x="214.2" y="117.2">+12V</text>
<text x="13.1" y="123">crankshaft position sensor</text>
<text x="223.2" y="124.2">power</text>
<text x="42.6" y="129.8">GND</text>
<text x="55.3" y="131.2">+5VA</text>
<text x="214.1" y="131.1">GND</text>
<text x="37.9" y="138.2">oil pressure</text>
<text x="213.3" y="143.9">+5VA</text>
<text x="42.6" y="148.9">+5VA</text>
<text x="55.3" y="145">GND</text>
<text x="25.4" y="156">fuel pressure</text>
<text x="224.6" y="150.9">camshaft position sensor</text>
<text x="213.8" y="157.7">GND</text>
<text x="42.6" y="162.8">GND</text>
</g>
<g font-size="1.8" fill="#6da06d">
<text x="46.6" y="36.8">J1</text>
<text x="213" y="40.6">J7</text>
<text x="213" y="52.1">J8</text>
<text x="213" y="63.5">J9</text>
<text x="46.6" y="67.3">J3</text>
<text x="213.1" y="74.9">J10</text>
<text x="246.4" y="74.1">Ignitor pack consumes 18mA in idle.</text>
<text x="246.4" y="76.2">TODO: add a switch</text>
<text x="46.6" y="82.5">J4</text>
<text x="260.1" y="87.6">J11</text>
<text x="46.6" y="96.5">J5</text>
<text x="243.8" y="102.9">Pull-downs in the ignitor pack</text>
<text x="35.2" y="120.6">J6</text>
<text x="223.3" y="121.9">J14</text>
<text x="45.5" y="135.9">J12</text>
<text x="223.3" y="148.6">J15</text>
<text x="34.1" y="153.7">J13</text>
</g>
</svg>
